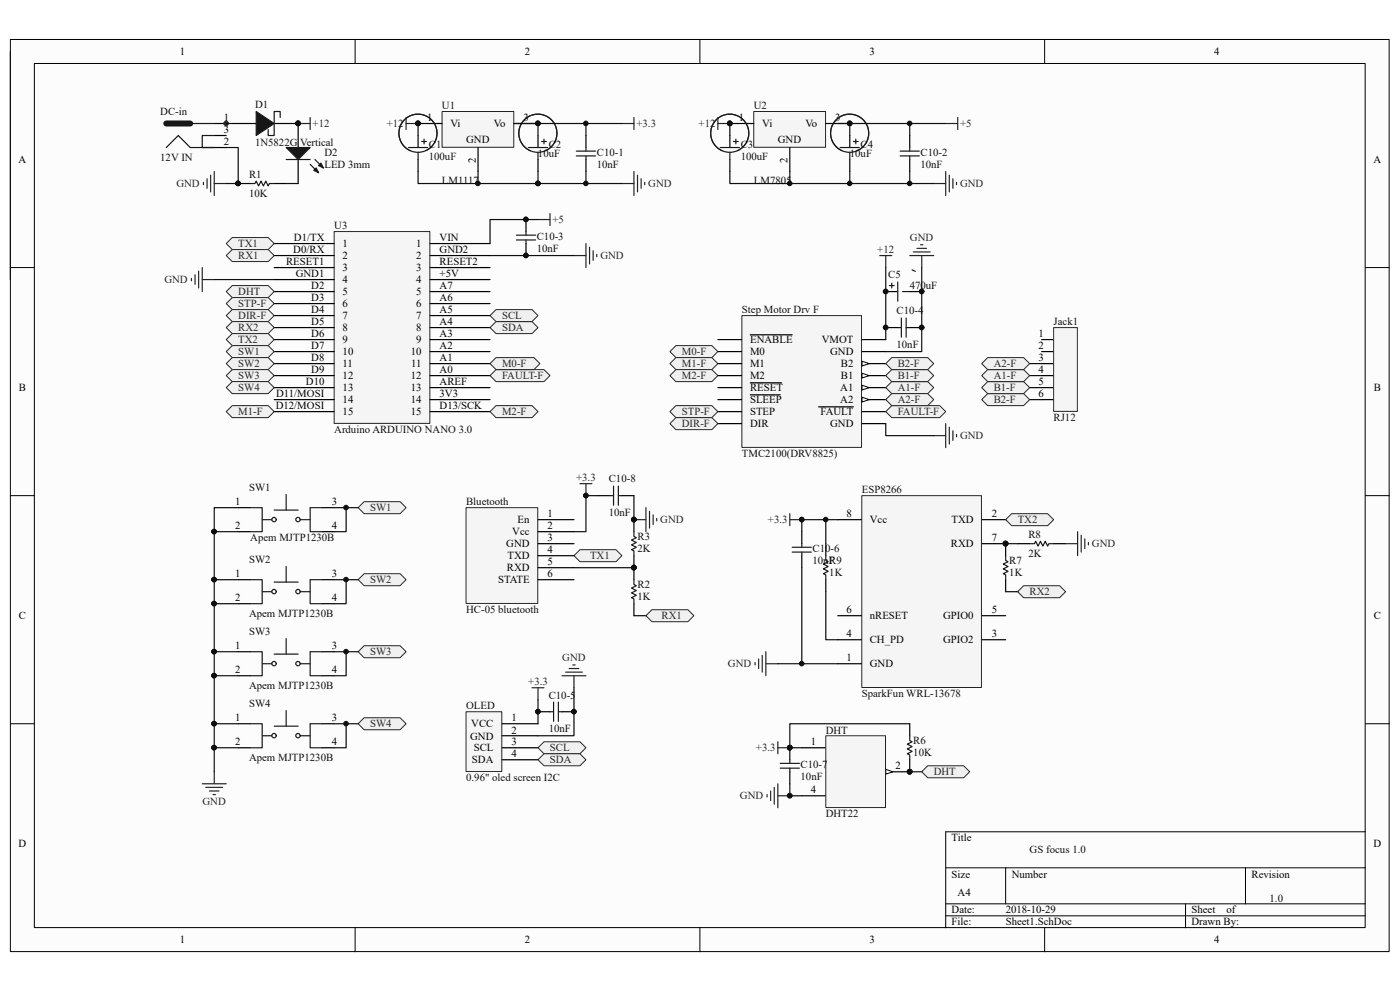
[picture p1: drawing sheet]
<svg xmlns="http://www.w3.org/2000/svg" width="297mm" height="210mm" viewBox="0 0 297 210" stroke-linecap="round" stroke-linejoin="round" font-family="sans-serif">
<g fill="#fcfcfc" stroke="#000" stroke-width=".21">
<path d="M2.2 8.4h292.2v193.2h-292.2z" fill-rule="evenodd"/>
<path d="M7.3 13.4h282v183.1h-282z" fill-rule="evenodd"/>
</g>
<g fill="none" stroke="#000" stroke-width=".21">
<path d="M75.3 8.4v5M148.3 8.4v5M221.4 8.4v5M2.2 56.7h5.1M289.4 56.7h5M2.2 105h5.1M289.4 105h5M2.2 153.3h5.1M289.4 153.3h5M289.4 176.2h-89v20.3M75.3 196.5v5.1M148.3 196.5v5.1"/>
<path d="M200.4 183.8h89M200.4 191.4h89M200.4 194h89M213.1 183.8v7.6M221.4 196.5v5.1M251.2 191.4v5.1M263.9 183.8v7.6"/>
</g>
<path d="M157.2 66.8h25.4v28h-25.4z" fill-rule="evenodd" fill="#f5f5f5" stroke="#262626" stroke-width=".21"/>
<path d="M152.1 71.9h5.1M152.1 74.5h5.1M152.1 77h5.1M152.1 79.6h5.1M182.7 71.9h5M182.7 74.5h5M182.7 77h5M152.1 82.1h5.1M152.1 84.6h5.1M152.1 87.2h5.1M152.1 89.7h5.1" fill="none" stroke="#000" stroke-width=".25"/>
<path d="M182.7 76.5l1.5 .5-1.5 .5z" fill="#fcfcfc" stroke="#000" stroke-width=".21"/>
<path d="M182.7 79.6h5" fill="none" stroke="#000" stroke-width=".25"/>
<path d="M182.7 79.1l1.5 .5-1.5 .5z" fill="#fcfcfc" stroke="#000" stroke-width=".21"/>
<path d="M182.7 82.1h5" fill="none" stroke="#000" stroke-width=".25"/>
<path d="M182.7 81.6l1.5 .5-1.5 .5z" fill="#fcfcfc" stroke="#000" stroke-width=".21"/>
<path d="M182.7 84.6h5" fill="none" stroke="#000" stroke-width=".25"/>
<path d="M182.7 84.1l1.5 .5-1.5 .6z" fill="#fcfcfc" stroke="#000" stroke-width=".21"/>
<g fill="none" stroke="#000" stroke-width=".25">
<path d="M159 70.9h8.9M159 81.1h6.6M159 83.6h6.3M173.5 86.2h7.3M182.7 87.2h5M182.7 89.7h5M50.5 107.5h2.5M50.5 112.6h2.5M68.3 107.5h2.5M68.3 112.6h2.5M50.5 138h2.5M50.5 122.8h2.5"/>
<path d="M50.5 127.9h2.5M68.3 138h2.5M68.3 122.8h2.5M68.3 127.9h2.5M50.5 153.3h2.5M50.5 158.4h2.5M50.5 143.1h2.5M68.3 153.3h2.5M68.3 158.4h2.5M68.3 143.1h2.5"/>
</g>
<g fill="none" stroke="#1c1c1c" stroke-width=".25">
<path d="M53 107.5h2.6v5.1h-2.6M55.6 110.1h2M58.1 108h5.1M60.6 104.7v3.3M60.6 120v3.3M63.7 110.1h2M68.3 107.5h-2.6v5.1h2.6M53 138h2.6v5.1h-2.6M53 122.8h2.6v5.1h-2.6M55.6 125.3h2M58.1 138.5h5.1M58.1 123.3h5.1"/>
<path d="M60.6 135.2v3.3M63.7 125.3h2M68.3 138h-2.6v5.1h2.6M68.3 122.8h-2.6v5.1h2.6M53 153.3h2.6v5.1h-2.6M55.6 155.8h2M55.6 140.6h2M58.1 153.8h5.1M60.6 150.5v3.3M63.7 155.8h2M63.7 140.6h2M68.3 153.3h-2.6v5.1h2.6"/>
<circle cx="58.1" cy="110" r=".46"/>
<circle cx="63.2" cy="110" r=".46"/>
<circle cx="58.1" cy="125.3" r=".46"/>
<circle cx="63.2" cy="125.3" r=".46"/>
<circle cx="58.1" cy="140.6" r=".46"/>
<circle cx="58.1" cy="155.8" r=".46"/>
<circle cx="63.2" cy="140.6" r=".46"/>
<circle cx="63.2" cy="155.8" r=".46"/>
</g>
<path d="M42.9 166h5M43.6 166.8h3.6M44.4 167.5h2M45.1 168.3h.6M45.4 163.5v2.5" fill="none" stroke="#262626" stroke-width=".25"/>
<path d="M50.5 112.6h-5.1v10.2M50.5 107.5h-5.1v5.1M50.5 138h-5.1v5.1M50.5 127.9h-5.1v10.1M50.5 122.8h-5.1v5.1M50.5 158.4h-5.1v5.1M50.5 153.3h-5.1v5.1M50.5 143.1h-5.1v10.2" fill="none" stroke="#0e0e0e" stroke-width=".25"/>
<g fill="#0e0e0e" stroke="#0e0e0e" stroke-width=".21">
<circle cx="45.4" cy="158.4" r=".49"/>
<circle cx="45.4" cy="153.3" r=".49"/>
<circle cx="45.4" cy="143.1" r=".49"/>
<circle cx="45.4" cy="138" r=".49"/>
<circle cx="45.4" cy="127.8" r=".49"/>
<circle cx="45.4" cy="122.8" r=".49"/>
<circle cx="45.4" cy="112.6" r=".49"/>
</g>
<g fill="#f0f0f0" stroke="#262626" stroke-width=".21">
<path d="M77.2 106.3h7.6l1.3 1.2-1.3 1.3h-7.6l-1.3-1.3z" fill-rule="evenodd"/>
<path d="M77.2 121.5h7.6l1.3 1.3-1.3 1.3h-7.6l-1.3-1.3z" fill-rule="evenodd"/>
<path d="M77.2 136.8h7.6l1.3 1.2-1.3 1.3h-7.6l-1.3-1.3z" fill-rule="evenodd"/>
<path d="M77.2 152h7.6l1.3 1.3-1.3 1.3h-7.6l-1.3-1.3z" fill-rule="evenodd"/>
</g>
<path d="M70.8 107.5h5.1M73.4 107.5v5.1h-2.6M70.8 122.8h5.1M70.8 138h5.1M73.4 122.8v5.1h-2.6M73.4 138v5.1h-2.6M70.8 153.3h5.1M73.4 153.3v5.1h-2.6" fill="none" stroke="#0e0e0e" stroke-width=".25"/>
<g fill="#0e0e0e" stroke="#0e0e0e" stroke-width=".21">
<circle cx="73.3" cy="107.5" r=".48"/>
<circle cx="73.3" cy="122.8" r=".48"/>
<circle cx="73.3" cy="138" r=".48"/>
<circle cx="73.3" cy="153.3" r=".48"/>
</g>
<path d="M98.8 150.8h7.5v12.6h-7.5z" fill-rule="evenodd" fill="#f5f5f5" stroke="#262626" stroke-width=".21"/>
<path d="M106.4 153.3h7.6M106.4 155.8h7.6M106.4 158.4h7.6M169.9 158.4h5.1M106.4 160.9h7.6M187.7 163.5h5.1" fill="none" stroke="#000" stroke-width=".25"/>
<path d="M119.1 143.1h5.1M119.9 142.4h3.5M120.6 141.6h2.1M121.4 140.8h.5M121.6 143.1v2.6" fill="none" stroke="#262626" stroke-width=".25"/>
<path d="M187.7 163l1.5 .5-1.5 .5z" fill="#fcfcfc" stroke="#000" stroke-width=".21"/>
<circle cx="192.8" cy="163.4" r=".48" fill="#0e0e0e" stroke="#0e0e0e" stroke-width=".21"/>
<path d="M169.9 168.6h5.1" fill="none" stroke="#000" stroke-width=".25"/>
<path d="M175 155.8h12.7v15.2h-12.7z" fill-rule="evenodd" fill="#f5f5f5" stroke="#262626" stroke-width=".21"/>
<circle cx="192.8" cy="163.4" r=".48" fill="#0e0e0e" stroke="#0e0e0e" stroke-width=".21"/>
<path d="M112.7 145.7h2.6M114 145.7v2.5" fill="none" stroke="#262626" stroke-width=".25"/>
<g fill="#f0f0f0" stroke="#262626" stroke-width=".21">
<path d="M196.6 162.2h7.6l1.3 1.3-1.3 1.2h-7.6l-1.3-1.2z" fill-rule="evenodd"/>
<path d="M115.3 157.1h7.6l1.3 1.3-1.3 1.3h-7.6l-1.3-1.3z" fill-rule="evenodd"/>
<path d="M115.3 159.7h7.6l1.3 1.2-1.3 1.3h-7.6l-1.3-1.3z" fill-rule="evenodd"/>
</g>
<g fill="none" stroke="#262626" stroke-width=".25">
<path d="M192.8 54.1h5.1M193.6 53.4h3.5M194.3 52.6h2M195.1 51.8h.5M195.3 54.1v2.6M197.9 92.3h2.5M200.4 89.7v5.1M201.2 90.5v3.6M201.9 91.3v2M202.7 92v.5M164.8 157.1v2.6M164.8 158.4h2.6"/>
<path d="M162.5 168.3v.5M163.3 167.5v2.1M164.1 166.8v3.5M164.8 166v5.1M164.8 168.6h2.6"/>
</g>
<g fill="#0e0e0e" stroke="#0e0e0e" stroke-width=".21">
<circle cx="167.4" cy="158.4" r=".48"/>
<circle cx="167.4" cy="168.5" r=".48"/>
</g>
<g fill="#f0f0f0" stroke="#262626" stroke-width=".21">
<path d="M143.2 85.9h7.7l1.2 1.3-1.2 1.3h-7.7l-1.2-1.3z" fill-rule="evenodd"/>
<path d="M143.2 88.5h7.7l1.2 1.2-1.2 1.3h-7.7l-1.2-1.3z" fill-rule="evenodd"/>
</g>
<path d="M186.4 54.1h2.6M187.7 54.1v2.6" fill="none" stroke="#262626" stroke-width=".25"/>
<g fill="#f0f0f0" stroke="#262626" stroke-width=".21">
<path d="M143.2 73.2h7.7l1.2 1.3-1.2 1.2h-7.7l-1.2-1.2z" fill-rule="evenodd"/>
<path d="M143.2 75.7h7.7l1.2 1.3-1.2 1.3h-7.7l-1.2-1.3z" fill-rule="evenodd"/>
<path d="M143.2 78.3h7.7l1.2 1.3-1.2 1.2h-7.7l-1.2-1.2z" fill-rule="evenodd"/>
<path d="M189 85.9h10.1l1.3 1.3-1.3 1.3h-10.1l-1.3-1.3z" fill-rule="evenodd"/>
</g>
<g fill="none" stroke="#000" stroke-width=".25">
<path d="M45.4 26.2h2.5M45.4 31.2h2.5M45.4 28.7h2.5M50.5 38.9h2.5M58.1 38.9h2.5M63.2 26.2v5M63.2 33.8v5.1M220.7 71.9h2.6M220.7 74.5h2.6M220.7 77h2.6M220.7 79.6h2.6M220.7 82.1h2.6"/>
<path d="M220.7 84.6h2.6"/>
</g>
<g fill="#0e0e0e" stroke="#0e0e0e" stroke-width=".21">
<circle cx="63.2" cy="26.1" r=".48"/>
<circle cx="50.4" cy="38.8" r=".49"/>
</g>
<g fill="#1c1c1c" stroke="#1c1c1c" stroke-width=".25">
<path d="M60.6 31.2h5.1l-2.5 2.6z"/>
<path d="M67 35.6l.5 1-1-.5z"/>
<path d="M68 34.6l.5 1-1-.5z"/>
</g>
<path d="M53 38.9h1l.3-.5 .5 1 .5-1 .5 1 .5-1 .5 1 .3-.5h1M60.6 33.8h5.1M65.7 34.8l1.8 1.8M66.7 33.8l1.8 1.8" fill="none" stroke="#1c1c1c" stroke-width=".25"/>
<path d="M40.3 26.2h5.1M45.4 28.7h-2.5v2.5h2.5h-5.1l-2.5-2.5-2.6 2.5" fill="none" stroke="#161616" stroke-width=".25"/>
<path d="M35.2 26.2h5.1" fill="none" stroke="#161616" stroke-width="1.3"/>
<path d="M43.1 38.6v.5M43.9 37.9v2M44.6 37.1v3.6M45.4 36.3v5.1M45.4 38.9h2.5M63.2 26.2h2.5M65.7 24.9v2.5" fill="none" stroke="#262626" stroke-width=".25"/>
<path d="M47.9 31.2h2.6v7.7h-2.6" fill="none" stroke="#0e0e0e" stroke-width=".25"/>
<circle cx="47.9" cy="26.1" r=".48" fill="#262626" stroke="#262626" stroke-width=".21"/>
<path d="M223.3 69.4h5v17.7h-5z" fill-rule="evenodd" fill="#f5f5f5" stroke="#262626" stroke-width=".21"/>
<g fill="#f0f0f0" stroke="#262626" stroke-width=".21">
<path d="M189 80.8h7.6l1.3 1.3-1.3 1.3h-7.6l-1.3-1.3z" fill-rule="evenodd"/>
<path d="M189 83.4h7.6l1.3 1.2-1.3 1.3h-7.6l-1.3-1.3z" fill-rule="evenodd"/>
<path d="M189 78.3h7.6l1.3 1.3-1.3 1.2h-7.6l-1.3-1.2z" fill-rule="evenodd"/>
<path d="M189 75.7h7.6l1.3 1.3-1.3 1.3h-7.6l-1.3-1.3z" fill-rule="evenodd"/>
</g>
<path d="M159.7 23.6h15.3v7.6h-15.3z" fill-rule="evenodd" fill="#f5f5f5" stroke="#262626" stroke-width=".21"/>
<path d="M154.7 26.2h5.1M154.7 28.7v2.5M154.7 33.8v2.5M167.4 31.2v5.1M175 26.2h5.1" fill="none" stroke="#000" stroke-width=".25"/>
<g fill="#0e0e0e" stroke="#0e0e0e" stroke-width=".21">
<circle cx="154.6" cy="26.1" r=".48"/>
<circle cx="180.1" cy="26.1" r=".48"/>
</g>
<path d="M152.6 31.2h4.1M153 31.9a4 4 0 0 1-1.2-6.6 4 4 0 0 1 6.6 1.4 4 4 0 0 1-3.7 5.6M154.7 32.3v1.5M155.4 30h1.1M155.9 29.5v1M156.3 31.9a4 4 0 0 0 1.2-6.6 4 4 0 0 0-6.6 1.4 4 4 0 0 0 3.8 5.6" fill="none" stroke="#1c1c1c" stroke-width=".25"/>
<path d="M152.1 26.2h2.6M152.1 24.9v2.5M197.9 38.9h2.5M200.4 26.2h2.6M200.4 36.3v5.1M201.2 37.1v3.6M201.9 37.9v2M202.7 38.6v.5M203 24.9v2.5" fill="none" stroke="#262626" stroke-width=".25"/>
<path d="M154.7 26.2v2.5" fill="none" stroke="#0e0e0e" stroke-width=".25"/>
<path d="M93.7 23.6h15.2v7.6h-15.2z" fill-rule="evenodd" fill="#f5f5f5" stroke="#262626" stroke-width=".21"/>
<path d="M88.6 26.2h5.1M88.6 28.7v2.5M88.6 33.8v2.5M101.3 31.2v5.1M108.9 26.2h5.1M187.7 61.8h2.5M192.8 61.8h2.5" fill="none" stroke="#000" stroke-width=".25"/>
<g fill="#0e0e0e" stroke="#0e0e0e" stroke-width=".21">
<circle cx="88.6" cy="26.1" r=".48"/>
<circle cx="114" cy="26.1" r=".48"/>
<circle cx="187.7" cy="61.7" r=".48"/>
<circle cx="195.3" cy="61.7" r=".48"/>
</g>
<path d="M86.6 31.2h4M87 31.9a4 4 0 0 1-1.3-6.6 4 4 0 0 1 6.6 1.4 4 4 0 0 1-3.7 5.6M88.6 32.3v1.5M89.4 30h1M89.9 29.5v1M90.2 31.9a4 4 0 0 0 1.2-6.6 4 4 0 0 0-6.6 1.4 4 4 0 0 0 3.8 5.6M189 60v1M190.2 59.7v4.1M193.3 57.2l.7 .3M188.5 60.5h1M191.3 61.8h1.5" fill="none" stroke="#1c1c1c" stroke-width=".25"/>
<path d="M86.1 26.2h2.5M86.1 24.9v2.5M131.8 26.2h2.5M131.8 38.9h2.5M134.3 24.9v2.5M134.3 36.3v5.1M135.1 37.1v3.6M135.9 37.9v2M136.6 38.6v.5" fill="none" stroke="#262626" stroke-width=".25"/>
<path d="M60.6 38.9h2.6M88.6 26.2v2.5" fill="none" stroke="#0e0e0e" stroke-width=".25"/>
<path d="M182.6 105h25.4v40.6h-25.4z" fill-rule="evenodd" fill="#f5f5f5" stroke="#262626" stroke-width=".21"/>
<path d="M177.5 110.1h5M208.1 110.1h5M208.1 115.2h5M177.5 135.5h5M177.5 130.4h5M208.1 135.5h5M208.1 130.4h5M177.5 140.6h5" fill="none" stroke="#000" stroke-width=".25"/>
<circle cx="213.1" cy="115.1" r=".48" fill="#0e0e0e" stroke="#0e0e0e" stroke-width=".21"/>
<path d="M98.8 107.5h15.2v20.3h-15.2z" fill-rule="evenodd" fill="#f5f5f5" stroke="#262626" stroke-width=".21"/>
<path d="M114 110.1h7.6M114 112.6h7.6M114 115.2h7.6M114 117.7h7.6M114 120.2h7.6M114 122.8h7.6" fill="none" stroke="#000" stroke-width=".25"/>
<path d="M134.3 110.1h2.6M136.9 107.5v5.1M137.6 108.3v3.6M138.4 109.1v2M139.2 109.8v.5" fill="none" stroke="#262626" stroke-width=".25"/>
<circle cx="134.3" cy="110" r=".48" fill="#0e0e0e" stroke="#0e0e0e" stroke-width=".21"/>
<path d="M122.9 116.4h7.6l1.3 1.3-1.3 1.3h-7.6l-1.3-1.3z" fill-rule="evenodd" fill="#f0f0f0" stroke="#262626" stroke-width=".21"/>
<path d="M122.9 102.4h2.5M124.2 102.4v2.6" fill="none" stroke="#262626" stroke-width=".25"/>
<g fill="#0e0e0e" stroke="#0e0e0e" stroke-width=".21">
<circle cx="124.2" cy="105" r=".48"/>
<circle cx="134.3" cy="110" r=".48"/>
<circle cx="134.3" cy="120.2" r=".48"/>
</g>
<path d="M134.3 110.1v2.5M134.3 117.7v2.5" fill="none" stroke="#000" stroke-width=".25"/>
<path d="M134.3 112.6v1l.6 .3-1.1 .5 1.1 .5-1.1 .5 1.1 .5-1.1 .5 .5 .3v1" fill="none" stroke="#1c1c1c" stroke-width=".25"/>
<path d="M138.2 129.1h7.6l1.2 1.3-1.2 1.3h-7.6l-1.3-1.3z" fill-rule="evenodd" fill="#f0f0f0" stroke="#262626" stroke-width=".21"/>
<path d="M213.1 115.2h2.6M121.6 120.2h12.7M175 125.3v10.2h2.5" fill="none" stroke="#0e0e0e" stroke-width=".25"/>
<g fill="#0e0e0e" stroke="#0e0e0e" stroke-width=".21">
<circle cx="134.3" cy="120.2" r=".48"/>
<circle cx="169.9" cy="110" r=".48"/>
<circle cx="213.1" cy="115.1" r=".48"/>
</g>
<path d="M167.4 108.8v2.5M167.4 110.1h2.5M225.8 115.2h2.6M228.4 112.6v5.1M229.1 113.4v3.5M229.9 114.1v2.1M230.7 114.9v.5M160.8 139.6v2M161.5 138.8v3.6M162.3 138v5.1M160 140.3v.5M162.3 140.6h2.5" fill="none" stroke="#262626" stroke-width=".25"/>
<path d="M175 115.2v2.5M215.7 115.2h2.5M223.3 115.2h2.5M175 122.8v2.5" fill="none" stroke="#000" stroke-width=".25"/>
<path d="M175 117.7v1l.5 .3-1 .5 1 .5-1 .5 1 .5-1 .5 .5 .3v1M218.2 115.2h1l.3-.6 .5 1.1 .5-1.1 .5 1.1 .5-1.1 .5 1.1 .3-.5h1" fill="none" stroke="#1c1c1c" stroke-width=".25"/>
<g fill="#f0f0f0" stroke="#262626" stroke-width=".21">
<path d="M216.9 124.1h7.7l1.2 1.2-1.2 1.3h-7.7l-1.2-1.3z" fill-rule="evenodd"/>
<path d="M214.4 108.8h7.6l1.3 1.3-1.3 1.2h-7.6l-1.3-1.2z" fill-rule="evenodd"/>
</g>
<g fill="none" stroke="#000" stroke-width=".25">
<path d="M49.2 26.2h5.1M58.1 26.2h5.1M114 28.7v2.5M114 33.8v2.5M124.2 28.7v2.5M124.2 33.8v2.5M180.1 28.7v2.5M180.1 33.8v2.5M192.8 28.7v2.5M192.8 33.8v2.5M187.7 69.4h2.5M192.8 69.4h2.5"/>
<path d="M126.7 105h2.6M131.8 105h2.5M169.9 112.6v2.6M169.9 117.7v2.5M213.1 115.2v2.5M134.3 120.2v2.6M134.3 127.9v2.5M213.1 122.8v2.5M114 150.8h2.6M119.1 150.8h2.5M167.4 158.4v2.5M167.4 163.5v2.5"/>
</g>
<g fill="none" stroke="#1c1c1c" stroke-width=".25">
<path d="M59.4 24.9v-1.3h-1.3v5.1h-1.3v-1.3M112 31.2h4M112.4 31.9a4 4 0 0 1-1.3-6.6 4 4 0 0 1 6.6 1.4 4 4 0 0 1-3.7 5.6M114 32.3v1.5M114.8 30h1M115.3 29.5v1M115.6 31.9a4 4 0 0 0 1.2-6.6 4 4 0 0 0-6.6 1.4 4 4 0 0 0 3.8 5.6M122.1 32h4.1M122.1 33h4.1M124.2 31.2v.8M124.2 33v.8M178.1 31.2h4"/>
<path d="M178.5 31.9a4 4 0 0 1-1.3-6.6 4 4 0 0 1 6.6 1.4 4 4 0 0 1-3.7 5.6M180.1 32.3v1.5M180.8 30h1.1M181.4 29.5v1M181.7 31.9a4 4 0 0 0 1.2-6.6 4 4 0 0 0-6.6 1.4 4 4 0 0 0 3.8 5.6M190.8 32h4M190.8 33h4M192.8 31.2v.8M192.8 33v.8M190.2 69.4h.8M191 67.4v4M192 67.4v4"/>
<path d="M192 69.4h.8M129.3 105h.7M130 103v4M131 103v4M131 105h.8M167.9 115.9h4.1M167.9 116.9h4.1M169.9 115.2v.7M169.9 116.9v.8M213.1 117.7v1l.5 .3-1 .5 1 .5-1 .5 1 .5-1 .5 .5 .3v1M134.3 122.8v1l.6 .3-1.1 .5 1.1 .5-1.1 .5 1.1 .5-1.1 .5 .5 .3v1M116.6 150.8h.7"/>
<path d="M117.3 148.7v4.1M118.3 148.7v4.1M118.3 150.8h.8M165.3 161.7h4.1M165.3 162.7h4.1M167.4 160.9v.8M167.4 162.7v.8"/>
</g>
<g fill="none" stroke="#0e0e0e" stroke-width=".25">
<path d="M2.2 10.9v48.3M47.9 26.2h1.3M88.6 36.3v2.6h25.4M101.3 36.3v2.6M108.9 26.2h22.9M114 26.2v2.5M114 36.3v2.6M114 38.9h17.8M124.2 26.2v2.5M124.2 36.3v2.6M154.7 36.3v2.6h43.2M167.4 36.3v2.6"/>
<path d="M177.5 26.2h22.9M180.1 26.2v2.5M180.1 36.3v2.6M192.8 26.2v2.5M192.8 36.3v2.6M187.7 56.7v15.2M195.3 56.7v17.8h-7.6M187.7 89.7v2.6h10.2M126.7 105h-2.5v7.6h-2.6M134.3 105v5.1M175 110.1v5.1M177.5 110.1h-7.6v2.5"/>
<path d="M134.3 130.4h2.6M213.1 125.3h2.6M114 148.2v5.1M121.6 145.7v10.1h-7.6M164.8 140.6h12.7M167.4 158.4h2.5M167.4 166v2.6h2.5"/>
</g>
<g fill="#0e0e0e" stroke="#0e0e0e" stroke-width=".21">
<circle cx="175" cy="110" r=".48"/>
<circle cx="169.9" cy="110" r=".48"/>
<circle cx="167.4" cy="38.8" r=".48"/>
<circle cx="101.3" cy="38.8" r=".49"/>
<circle cx="114" cy="38.8" r=".48"/>
<circle cx="134.3" cy="110" r=".48"/>
<circle cx="124.2" cy="105" r=".48"/>
<circle cx="167.4" cy="158.4" r=".48"/>
<circle cx="167.4" cy="168.5" r=".48"/>
<circle cx="121.6" cy="150.7" r=".48"/>
<circle cx="114" cy="150.7" r=".48"/>
<circle cx="195.3" cy="69.4" r=".48"/>
<circle cx="187.7" cy="69.4" r=".48"/>
<circle cx="63.2" cy="26.1" r=".48"/>
<circle cx="180.1" cy="38.8" r=".48"/>
<circle cx="114" cy="26.1" r=".48"/>
<circle cx="180.1" cy="26.1" r=".48"/>
<circle cx="124.2" cy="26.1" r=".48"/>
<circle cx="124.2" cy="38.8" r=".48"/>
<circle cx="192.8" cy="26.1" r=".48"/>
<circle cx="192.8" cy="38.8" r=".48"/>
<circle cx="213.1" cy="115.1" r=".48"/>
<circle cx="134.3" cy="120.2" r=".48"/>
</g>
<path d="M54.3 23.6l3.8 2.6-3.8 2.5z" fill="#1c1c1c" stroke="#1c1c1c" stroke-width=".25"/>
<path d="M70.8 49h20.3v40.7h-20.3z" fill-rule="evenodd" fill="#f5f5f5" stroke="#262626" stroke-width=".21"/>
<g fill="none" stroke="#000" stroke-width=".25">
<path d="M58.1 51.6h12.7M58.1 54.1h12.7M58.1 56.7h12.7M58.1 59.2h12.7M91.1 51.6h12.7M91.1 54.1h12.7M91.1 56.7h12.7M91.1 59.2h12.7M58.1 61.8h12.7M58.1 64.3h12.7M58.1 66.8h12.7M58.1 69.4h12.7"/>
<path d="M58.1 71.9h12.7M58.1 74.5h12.7M58.1 77h12.7M58.1 79.6h12.7M91.1 61.8h12.7M91.1 64.3h12.7M91.1 66.8h12.7M91.1 69.4h12.7M91.1 71.9h12.7M91.1 74.5h12.7M91.1 77h12.7M91.1 79.6h12.7"/>
<path d="M58.1 82.1h12.7M58.1 84.6h12.7M58.1 87.2h12.7M91.1 82.1h12.7M91.1 84.6h12.7M91.1 87.2h12.7"/>
</g>
<g fill="#f0f0f0" stroke="#262626" stroke-width=".21">
<path d="M105.1 85.9h7.6l1.3 1.3-1.3 1.3h-7.6l-1.3-1.3z" fill-rule="evenodd"/>
<path d="M105.1 78.3h10.2l1.3 1.3-1.3 1.2h-10.2l-1.3-1.2z" fill-rule="evenodd"/>
<path d="M105.1 75.7h8l1.3 1.3-1.3 1.3h-8l-1.3-1.3z" fill-rule="evenodd"/>
<path d="M105.1 68.1h7.6l1.3 1.3-1.3 1.3h-7.6l-1.3-1.3z" fill-rule="evenodd"/>
<path d="M105.1 65.6h7.6l1.3 1.2-1.3 1.3h-7.6l-1.3-1.3z" fill-rule="evenodd"/>
</g>
<path d="M114 46.5h2.6M116.6 45.2v2.6M121.6 54.1h2.6M124.2 51.6v5.1M124.9 52.4v3.5M125.7 53.1v2M126.5 53.9v.5" fill="none" stroke="#262626" stroke-width=".25"/>
<path d="M103.8 54.1h17.8M114 46.5h-10.2v5.1" fill="none" stroke="#0e0e0e" stroke-width=".25"/>
<path d="M111.5 46.5v2.5M111.5 51.6v2.5" fill="none" stroke="#000" stroke-width=".25"/>
<g fill="#0e0e0e" stroke="#0e0e0e" stroke-width=".21">
<circle cx="111.4" cy="54.1" r=".48"/>
<circle cx="111.4" cy="46.5" r=".48"/>
</g>
<path d="M109.4 49.8h4.1M109.4 50.8h4.1M111.5 49v.8M111.5 50.8v.8" fill="none" stroke="#1c1c1c" stroke-width=".25"/>
<g fill="#f0f0f0" stroke="#262626" stroke-width=".21">
<path d="M49.2 50.3h7.6l1.3 1.3-1.3 1.3h-7.6l-1.3-1.3z" fill-rule="evenodd"/>
<path d="M49.2 52.9h7.6l1.3 1.2-1.3 1.3h-7.6l-1.3-1.3z" fill-rule="evenodd"/>
</g>
<path d="M40.6 59v.5M41.3 58.2v2M42.1 57.4v3.6M42.9 56.7v5.1M42.9 59.2h2.5" fill="none" stroke="#262626" stroke-width=".25"/>
<g fill="#f0f0f0" stroke="#262626" stroke-width=".21">
<path d="M49.2 60.5h7.6l1.3 1.3-1.3 1.2h-7.6l-1.3-1.2z" fill-rule="evenodd"/>
<path d="M49.2 63h7.6l1.3 1.3-1.3 1.3h-7.6l-1.3-1.3z" fill-rule="evenodd"/>
<path d="M49.2 65.6h7.6l1.3 1.2-1.3 1.3h-7.6l-1.3-1.3z" fill-rule="evenodd"/>
<path d="M49.2 68.1h7.6l1.3 1.3-1.3 1.3h-7.6l-1.3-1.3z" fill-rule="evenodd"/>
<path d="M49.2 70.7h7.6l1.3 1.2-1.3 1.3h-7.6l-1.3-1.3z" fill-rule="evenodd"/>
<path d="M49.2 73.2h7.6l1.3 1.3-1.3 1.2h-7.6l-1.3-1.2z" fill-rule="evenodd"/>
<path d="M49.2 75.7h7.6l1.3 1.3-1.3 1.3h-7.6l-1.3-1.3z" fill-rule="evenodd"/>
<path d="M49.2 78.3h7.6l1.3 1.3-1.3 1.2h-7.6l-1.3-1.2z" fill-rule="evenodd"/>
<path d="M49.2 80.8h7.6l1.3 1.3-1.3 1.3h-7.6l-1.3-1.3z" fill-rule="evenodd"/>
<path d="M49.2 85.9h7.6l1.3 1.3-1.3 1.3h-7.6l-1.3-1.3z" fill-rule="evenodd"/>
</g>
<path d="M45.4 59.2h12.7M218.2 77h2.5M218.2 79.6h2.5M218.2 82.1h2.5M218.2 84.6h2.5M169.9 120.2v20.4" fill="none" stroke="#0e0e0e" stroke-width=".25"/>
<circle cx="169.9" cy="140.6" r=".48" fill="#0e0e0e" stroke="#0e0e0e" stroke-width=".21"/>
<g fill="#f0f0f0" stroke="#262626" stroke-width=".21">
<path d="M209.3 83.4h7.6l1.3 1.2-1.3 1.3h-7.6l-1.3-1.3z" fill-rule="evenodd"/>
<path d="M209.3 80.8h7.6l1.3 1.3-1.3 1.3h-7.6l-1.3-1.3z" fill-rule="evenodd"/>
<path d="M209.3 78.3h7.6l1.3 1.3-1.3 1.2h-7.6l-1.3-1.2z" fill-rule="evenodd"/>
<path d="M209.3 75.7h7.6l1.3 1.3-1.3 1.3h-7.6l-1.3-1.3z" fill-rule="evenodd"/>
</g>
<path d="M192.8 153.3v2.5M192.8 160.9v2.6" fill="none" stroke="#000" stroke-width=".25"/>
<g fill="#0e0e0e" stroke="#0e0e0e" stroke-width=".21">
<circle cx="192.8" cy="163.4" r=".48"/>
<circle cx="167.4" cy="158.4" r=".48"/>
</g>
<path d="M192.8 155.8v1.1l.5 .2-1 .5 1 .5-1 .5 1 .5-1 .6 .5 .2v1" fill="none" stroke="#1c1c1c" stroke-width=".25"/>
<path d="M192.8 153.3h-25.4v5.1M192.8 163.5h2.5" fill="none" stroke="#0e0e0e" stroke-width=".25"/>
<g font-size="2.3">
<text x="38.1" y="11.7">1</text>
<text x="111.2" y="11.7">2</text>
<text x="184.3" y="11.7">3</text>
<text x="257.3" y="11.7">4</text>
<text x="47.4" y="25.7">1</text>
<text x="47.4" y="28.2">3</text>
<text x="90.5" y="25.7">1</text>
<text x="95.4" y="27">Vi</text>
<text x="104.7" y="27">Vo</text>
<text x="111" y="25.7">3</text>
<text x="156.6" y="25.7">1</text>
<text x="161.5" y="27">Vi</text>
<text x="170.7" y="27">Vo</text>
<text x="177" y="25.7">3</text>
<text x="3.9" y="34.6">A</text>
<text x="47.4" y="30.8">2</text>
<text x="98.8" y="30.3">GND</text>
<text x="100.8" y="34.4" transform="rotate(-90 100.8 34.4)">2</text>
<text x="164.8" y="30.3">GND</text>
<text x="166.9" y="34.4" transform="rotate(-90 166.9 34.4)">2</text>
<text x="291.1" y="34.6">A</text>
<text x="62.2" y="53.6">D0/RX</text>
<text x="62.3" y="51.1">D1/TX</text>
<text x="72.6" y="52.4">1</text>
<text x="88.2" y="52.4">1</text>
<text x="93.2" y="51.1">VIN</text>
<text x="93.2" y="53.6">GND2</text>
<text x="60.6" y="56.2">RESET1</text>
<text x="62.7" y="58.7">GND1</text>
<text x="72.6" y="54.9">2</text>
<text x="72.6" y="57.5">3</text>
<text x="72.6" y="60">4</text>
<text x="88.2" y="54.9">2</text>
<text x="88.2" y="57.5">3</text>
<text x="88.2" y="60">4</text>
<text x="93.2" y="56.2">RESET2</text>
<text x="93.2" y="58.7">+5V</text>
<text x="66" y="61.3">D2</text>
<text x="66" y="63.8">D3</text>
<text x="72.6" y="62.5">5</text>
<text x="72.6" y="65.1">6</text>
<text x="88.2" y="62.5">5</text>
<text x="88.2" y="65.1">6</text>
<text x="93.2" y="61.3">A7</text>
<text x="93.2" y="63.8">A6</text>
<text x="66" y="66.3">D4</text>
<text x="66" y="68.9">D5</text>
<text x="66" y="71.4">D6</text>
<text x="72.6" y="67.6">7</text>
<text x="72.6" y="70.2">8</text>
<text x="88.2" y="67.6">7</text>
<text x="88.2" y="70.2">8</text>
<text x="93.2" y="66.3">A5</text>
<text x="93.2" y="68.9">A4</text>
<text x="93.2" y="71.4">A3</text>
<text x="220.1" y="71.4">1</text>
<text x="66" y="74">D7</text>
<text x="66" y="76.5">D8</text>
<text x="72.6" y="72.7">9</text>
<text x="72.6" y="75.2">10</text>
<text x="72.6" y="77.8">11</text>
<text x="87.1" y="75.2">10</text>
<text x="87.2" y="77.8">11</text>
<text x="88.2" y="72.7">9</text>
<text x="93.2" y="74">A2</text>
<text x="93.2" y="76.5">A1</text>
<text x="159" y="72.7">ENABLE</text>
<text x="159" y="75.2">M0</text>
<text x="159" y="77.8">M1</text>
<text x="174.1" y="72.7">VMOT</text>
<text x="175.9" y="75.2">GND</text>
<text x="178.2" y="77.8">B2</text>
<text x="220.1" y="74">2</text>
<text x="220.1" y="76.5">3</text>
<text x="4" y="82.9">B</text>
<text x="64.8" y="81.6">D10</text>
<text x="66" y="79.1">D9</text>
<text x="72.6" y="80.3">12</text>
<text x="72.6" y="82.9">13</text>
<text x="87.1" y="80.3">12</text>
<text x="87.1" y="82.9">13</text>
<text x="93.2" y="79.1">A0</text>
<text x="93.2" y="81.6">AREF</text>
<text x="159" y="80.3">M2</text>
<text x="159" y="82.9">RESET</text>
<text x="178.1" y="82.9">A1</text>
<text x="178.2" y="80.3">B1</text>
<text x="220.1" y="79.1">4</text>
<text x="220.1" y="81.6">5</text>
<text x="291.1" y="82.9">B</text>
<text x="58.4" y="86.7">D12/MOSI</text>
<text x="58.5" y="84.2">D11/MOSI</text>
<text x="72.6" y="85.4">14</text>
<text x="72.6" y="88">15</text>
<text x="87.1" y="85.4">14</text>
<text x="87.1" y="88">15</text>
<text x="93.2" y="84.2">3V3</text>
<text x="93.2" y="86.7">D13/SCK</text>
<text x="159" y="85.4">SLEEP</text>
<text x="159" y="88">STEP</text>
<text x="173.9" y="88">FAULT</text>
<text x="178.1" y="85.4">A2</text>
<text x="220.1" y="84.2">6</text>
<text x="159" y="90.5">DIR</text>
<text x="175.9" y="90.5">GND</text>
<text x="49.9" y="107">1</text>
<text x="70.3" y="107">3</text>
<text x="49.9" y="112.1">2</text>
<text x="70.3" y="112.1">4</text>
<text x="108.6" y="113.4">Vcc</text>
<text x="109.7" y="110.9">En</text>
<text x="116" y="109.6">1</text>
<text x="116" y="112.1">2</text>
<text x="179.4" y="109.6">8</text>
<text x="184.3" y="110.9">Vcc</text>
<text x="201.6" y="110.9">TXD</text>
<text x="210.2" y="109.6">2</text>
<text x="107.3" y="115.9">GND</text>
<text x="107.5" y="118.5">TXD</text>
<text x="116" y="114.7">3</text>
<text x="116" y="117.2">4</text>
<text x="116" y="119.7">5</text>
<text x="201.5" y="115.9">RXD</text>
<text x="210.2" y="114.7">7</text>
<text x="49.9" y="122.3">1</text>
<text x="70.3" y="122.3">3</text>
<text x="105.5" y="123.5">STATE</text>
<text x="107.4" y="121">RXD</text>
<text x="116" y="122.3">6</text>
<text x="4" y="131.2">C</text>
<text x="49.9" y="127.4">2</text>
<text x="70.3" y="127.4">4</text>
<text x="179.4" y="129.9">6</text>
<text x="184.3" y="131.2">nRESET</text>
<text x="199.8" y="131.2">GPIO0</text>
<text x="210.2" y="129.9">5</text>
<text x="291.1" y="131.2">C</text>
<text x="49.9" y="137.6">1</text>
<text x="70.3" y="137.6">3</text>
<text x="179.4" y="135">4</text>
<text x="184.3" y="136.3">CH_PD</text>
<text x="199.8" y="136.3">GPIO2</text>
<text x="210.2" y="135">3</text>
<text x="49.9" y="142.6">2</text>
<text x="70.3" y="142.6">4</text>
<text x="179.4" y="140.1">1</text>
<text x="184.3" y="141.4">GND</text>
<text x="49.9" y="152.8">1</text>
<text x="70.3" y="152.8">3</text>
<text x="99.9" y="154.1">VCC</text>
<text x="108.4" y="152.8">1</text>
<text x="108.4" y="155.4">2</text>
<text x="49.9" y="157.9">2</text>
<text x="70.3" y="157.9">4</text>
<text x="99.6" y="156.6">GND</text>
<text x="100" y="161.7">SDA</text>
<text x="100.4" y="159.2">SCL</text>
<text x="108.4" y="157.9">3</text>
<text x="108.4" y="160.4">4</text>
<text x="171.8" y="157.9">1</text>
<text x="189.7" y="163">2</text>
<text x="171.8" y="168.1">4</text>
<text x="3.9" y="179.5">D</text>
<text x="201.7" y="178.2">Title</text>
<text x="291.1" y="179.5">D</text>
<text x="201.7" y="185.9">Size</text>
<text x="214.4" y="185.9">Number</text>
<text x="265.2" y="185.9">Revision</text>
<text x="202.9" y="189.7">A4</text>
<text x="201.7" y="193.5">Date:</text>
<text x="201.7" y="196">File:</text>
<text x="213.1" y="193.5">2018-10-29</text>
<text x="213.1" y="196">Sheet1.SchDoc</text>
<text x="252.5" y="193.5">Sheet</text>
<text x="252.5" y="196">Drawn By:</text>
<text x="259.9" y="193.5">of</text>
<text x="38.1" y="199.8">1</text>
<text x="111.2" y="199.8">2</text>
<text x="184.3" y="199.8">3</text>
<text x="257.3" y="199.8">4</text>
</g>
<g font-size="2.3" fill="#0e0e0e">
<text x="54" y="22.8">D1</text>
<text x="93.7" y="23.1">U1</text>
<text x="159.8" y="23.1">U2</text>
<text x="34" y="24.4">DC-in</text>
<text x="34" y="34.1">12V IN</text>
<text x="54" y="31">1N5822G Vertical</text>
<text x="68.8" y="33">D2</text>
<text x="68.8" y="35.6">LED 3mm</text>
<text x="90.9" y="31.3">C1</text>
<text x="90.9" y="33.8">100uF</text>
<text x="114" y="33.3">10uF</text>
<text x="116.3" y="31.3">C2</text>
<text x="126.5" y="33">C10-1</text>
<text x="126.5" y="35.6">10nF</text>
<text x="157" y="31.3">C3</text>
<text x="157" y="33.8">100uF</text>
<text x="180.1" y="33.3">10uF</text>
<text x="182.4" y="31.3">C4</text>
<text x="195.1" y="33">C10-2</text>
<text x="195.1" y="35.6">10nF</text>
<text x="52.8" y="37.6">R1</text>
<text x="52.8" y="41.7">10K</text>
<text x="93.7" y="38.9">LM1117</text>
<text x="159.8" y="38.9">LM7805</text>
<text x="70.8" y="48.5">U3</text>
<text x="113.8" y="50.9">C10-3</text>
<text x="113.8" y="53.4">10nF</text>
<text x="188.2" y="59">C5</text>
<text x="192.8" y="61.3">470uF</text>
<text x="157.2" y="66.3">Step Motor Drv F</text>
<text x="190" y="66.6">C10-4</text>
<text x="223.3" y="68.9">Jack1</text>
<text x="190" y="73.7">10nF</text>
<text x="223.3" y="89.2">RJ12</text>
<text x="70.8" y="91.8">Arduino ARDUINO NANO 3.0</text>
<text x="157.2" y="96.8">TMC2100(DRV8825)</text>
<text x="52.8" y="104">SW1</text>
<text x="98.8" y="107">Bluetooth</text>
<text x="129" y="102.2">C10-8</text>
<text x="182.6" y="104.5">ESP8266</text>
<text x="129" y="109.3">10nF</text>
<text x="217.9" y="113.9">R8</text>
<text x="52.8" y="119.2">SW2</text>
<text x="53" y="114.7">Apem MJTP1230B</text>
<text x="135.1" y="114.4">R3</text>
<text x="135.1" y="116.9">2K</text>
<text x="172.2" y="116.9">C10-6</text>
<text x="172.2" y="119.5">10nF</text>
<text x="175.7" y="119.5">R9</text>
<text x="213.9" y="119.5">R7</text>
<text x="217.9" y="118">2K</text>
<text x="135.1" y="124.6">R2</text>
<text x="175.7" y="122">1K</text>
<text x="213.9" y="122">1K</text>
<text x="52.8" y="130.7">Apem MJTP1230B</text>
<text x="98.8" y="129.9">HC-05 bluetooth</text>
<text x="135.1" y="127.1">1K</text>
<text x="52.8" y="134.5">SW3</text>
<text x="52.8" y="149.7">SW4</text>
<text x="52.8" y="145.9">Apem MJTP1230B</text>
<text x="116.3" y="148">C10-5</text>
<text x="182.6" y="147.7">SparkFun WRL-13678</text>
<text x="98.8" y="150.2">OLED</text>
<text x="116.3" y="155.1">10nF</text>
<text x="175" y="155.4">DHT</text>
<text x="52.8" y="161.2">Apem MJTP1230B</text>
<text x="193.5" y="157.6">R6</text>
<text x="193.5" y="160.2">10K</text>
<text x="98.8" y="165.5">0.96&quot; oled screen I2C</text>
<text x="169.7" y="162.7">C10-7</text>
<text x="169.7" y="165.3">10nF</text>
<text x="175" y="173.1">DHT22</text>
<text x="218.2" y="180.8">GS focus 1.0</text>
<text x="269" y="190.9">1.0</text>
</g>
<g font-size="2.3" fill="#262626">
<text x="66.2" y="27">+12</text>
<text x="82" y="27">+12</text>
<text x="134.9" y="27">+3.3</text>
<text x="148" y="27">+12</text>
<text x="203.4" y="27">+5</text>
<text x="37.4" y="39.6">GND</text>
<text x="137.4" y="39.6">GND</text>
<text x="203.4" y="39.6">GND</text>
<text x="117.1" y="47.3">+5</text>
<text x="50.5" y="52.4">TX1</text>
<text x="185.9" y="53.6">+12</text>
<text x="192.8" y="51.1">GND</text>
<text x="34.8" y="60">GND</text>
<text x="50.5" y="54.9">RX1</text>
<text x="127.2" y="54.9">GND</text>
<text x="50.5" y="62.5">DHT</text>
<text x="50.5" y="65.1">STP-F</text>
<text x="50.5" y="67.6">DIR-F</text>
<text x="50.5" y="70.2">RX2</text>
<text x="106.4" y="70.2">SDA</text>
<text x="106.4" y="67.6">SCL</text>
<text x="50.5" y="72.7">TX2</text>
<text x="50.5" y="75.2">SW1</text>
<text x="50.5" y="77.8">SW2</text>
<text x="106.4" y="77.8">M0-F</text>
<text x="144.5" y="75.2">M0-F</text>
<text x="144.5" y="77.8">M1-F</text>
<text x="190.2" y="77.8">B2-F</text>
<text x="210.6" y="77.8">A2-F</text>
<text x="50.5" y="80.3">SW3</text>
<text x="50.5" y="82.9">SW4</text>
<text x="106.4" y="80.3">FAULT-F</text>
<text x="144.5" y="80.3">M2-F</text>
<text x="190.2" y="82.9">A1-F</text>
<text x="190.2" y="80.3">B1-F</text>
<text x="210.6" y="82.9">B1-F</text>
<text x="210.6" y="80.3">A1-F</text>
<text x="50.5" y="88">M1-F</text>
<text x="106.4" y="88">M2-F</text>
<text x="144.5" y="88">STP-F</text>
<text x="190.2" y="88">FAULT-F</text>
<text x="190.2" y="85.4">A2-F</text>
<text x="210.6" y="85.4">B2-F</text>
<text x="144.5" y="90.5">DIR-F</text>
<text x="203.4" y="93">GND</text>
<text x="122.1" y="101.9">+3.3</text>
<text x="78.4" y="108.3">SW1</text>
<text x="139.9" y="110.9">GND</text>
<text x="162.7" y="110.9">+3.3</text>
<text x="215.7" y="110.9">TX2</text>
<text x="125" y="118.5">TX1</text>
<text x="231.4" y="115.9">GND</text>
<text x="78.4" y="123.5">SW2</text>
<text x="140.2" y="131.2">RX1</text>
<text x="218.2" y="126.1">RX2</text>
<text x="78.4" y="138.8">SW3</text>
<text x="119.2" y="140.1">GND</text>
<text x="154.3" y="141.4">GND</text>
<text x="111.9" y="145.2">+3.3</text>
<text x="78.4" y="154.1">SW4</text>
<text x="116.5" y="159.2">SCL</text>
<text x="116.5" y="161.7">SDA</text>
<text x="160.2" y="159.2">+3.3</text>
<text x="197.9" y="164.2">DHT</text>
<text x="42.9" y="170.6">GND</text>
<text x="156.8" y="169.3">GND</text>
</g>
</svg>
